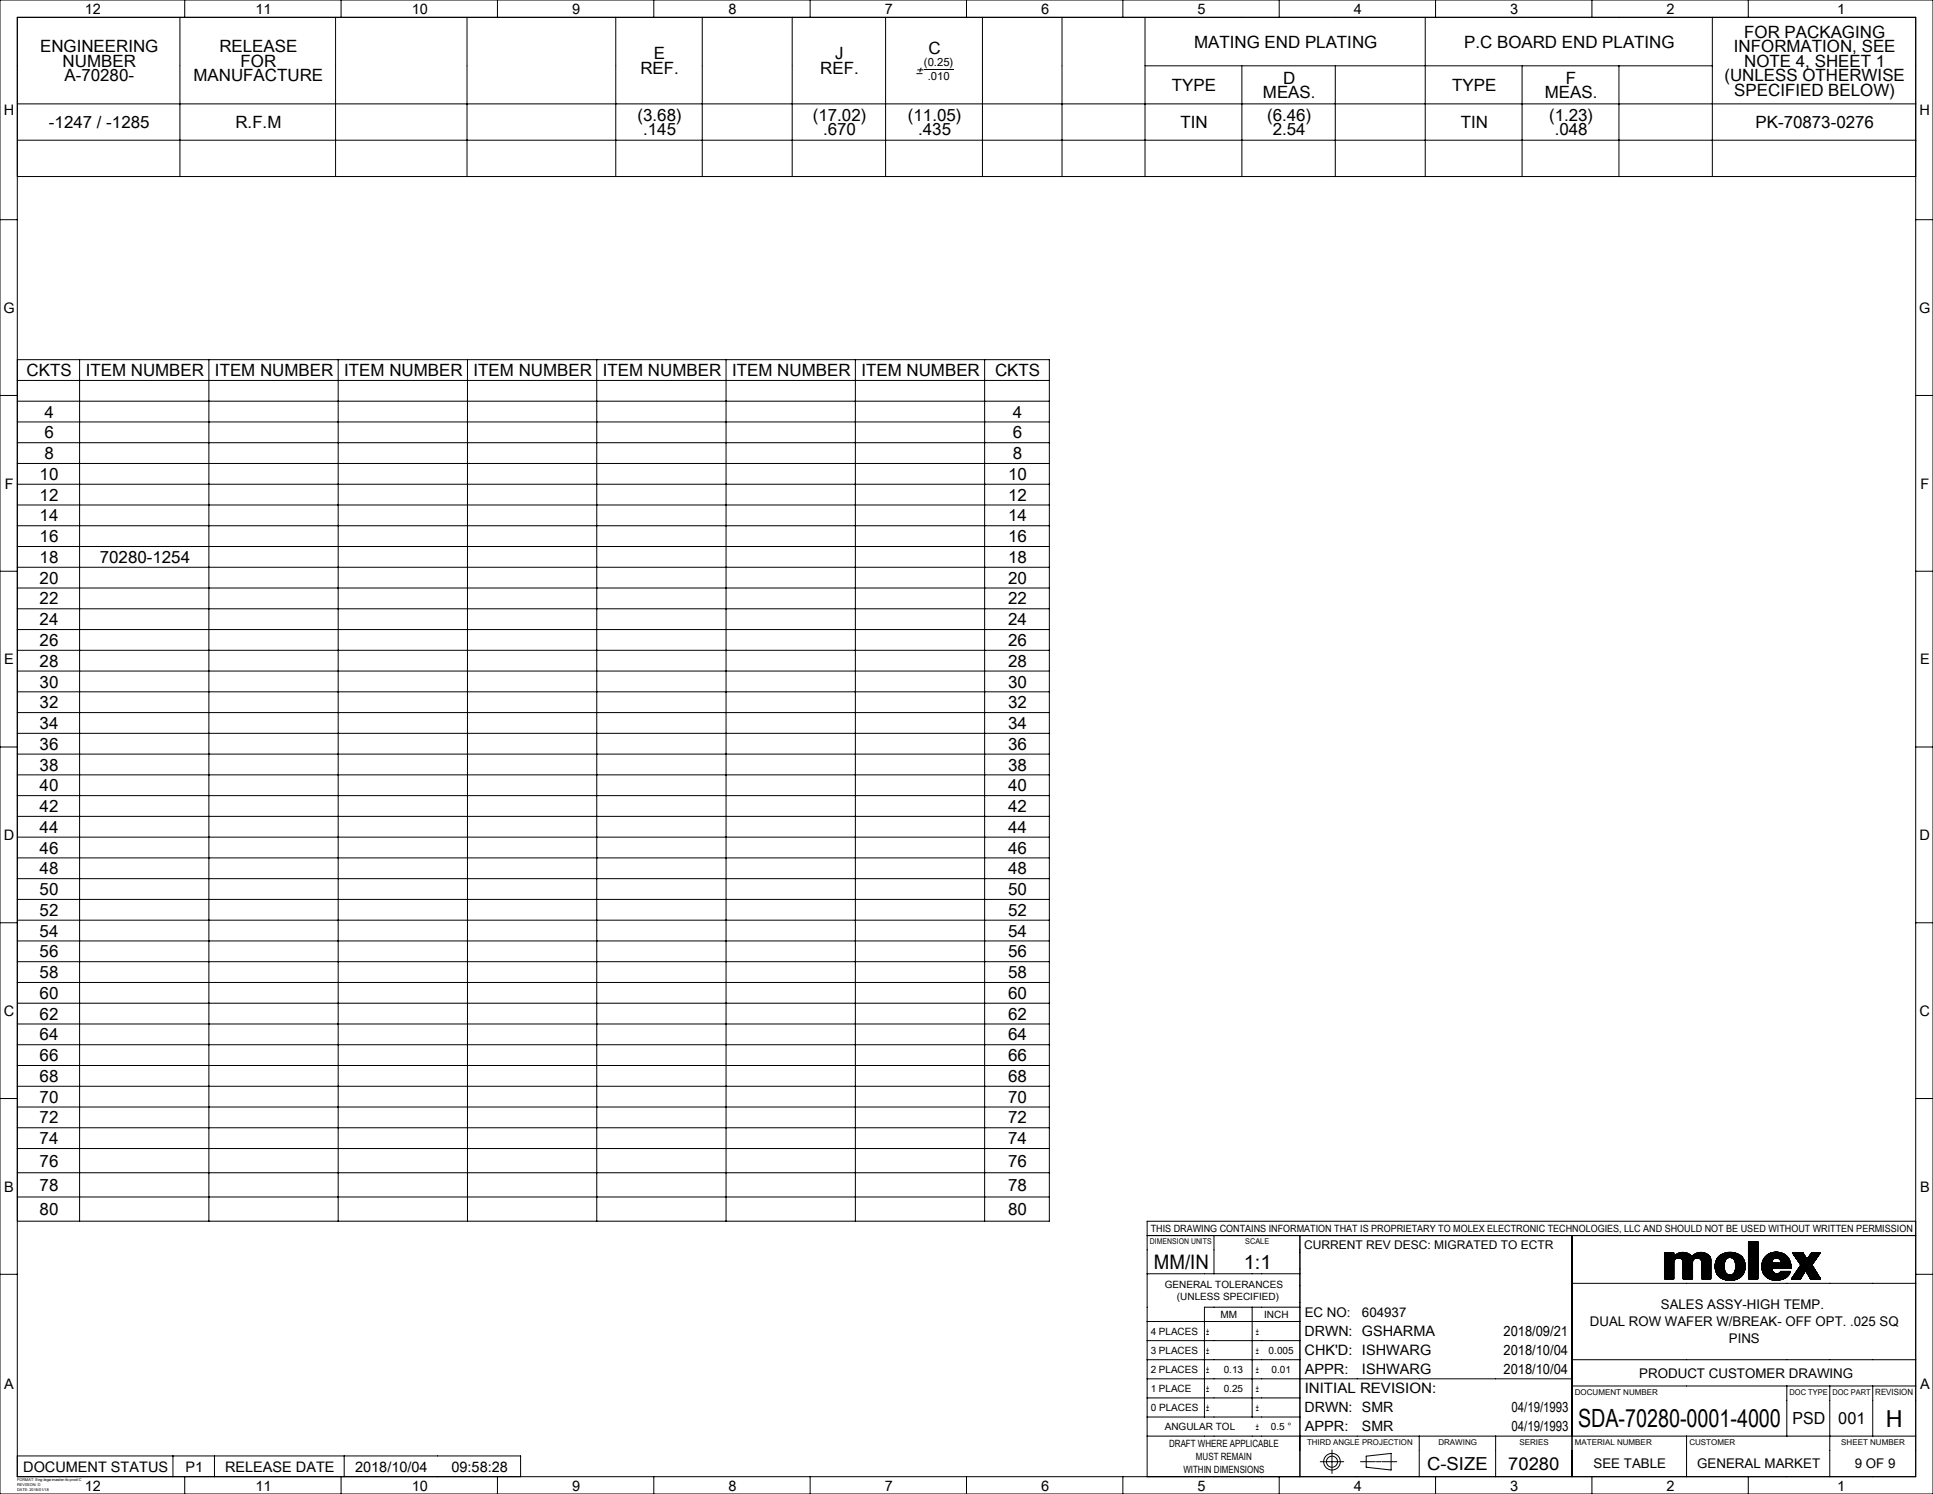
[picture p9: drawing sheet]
<svg xmlns="http://www.w3.org/2000/svg" width="559mm" height="432mm" viewBox="0 0 559 432" stroke-linecap="round" stroke-linejoin="round" font-family="sans-serif">
<g fill="none" stroke="#000" stroke-width=".29">
<path d="M0 0h558.8v431.8h-558.8zM5 5h548.8v421.8h-548.8zM5 5h548.8M52 5v46M53.4 0v5M97 5v46M98.6 0v5M135 5v46M143.8 0v5M178 5v46M189 0v5M203 5v46"/>
<path d="M229 5v46M234.2 0v5M256 5v46M279.4 0v5M284 5v46M307 5v46M324.6 0v5M331 19h164M331 5v46M359 19v32M369.8 0v5M386 19v32"/>
<path d="M412 5v46M415 0v5M440 19v32M460.2 0v5M468 19v32M495 5v46M505.4 0v5M5 30h548.8M267.1 20.1h8.5M5 40.5h548.8M5 51h548.8M0 63.5h5"/>
<path d="M553.8 63.5h5M0 114.3h5M5 104h298.3v249h-298.3M5 110h298.3M5 116h298.3M23 104v249M60.4 104v249M97.8 104v249M135.1 104v249M172.5 104v249M209.9 104v249M247.3 104v249"/>
<path d="M284.6 104v249M553.8 114.3h5M5 122h298.3M5 128h298.3M5 134h298.3M5 140h298.3M5 146h298.3M5 152h298.3M5 158h298.3M0 165.1h5M5 164h298.3M5 170h298.3"/>
<path d="M5 176h298.3M553.8 165.1h5M5 200h298.3M5 182h298.3M5 188h298.3M5 194h298.3M0 215.9h5M5 206h298.3M5 212h298.3M5 218h298.3M553.8 215.9h5M5 224h298.3"/>
<path d="M5 230h298.3M5 236h298.3M5 242h298.3M5 248h298.3M5 254h298.3M5 260h298.3M0 266.7h5M5 266h298.3M5 272h298.3M5 278h298.3M553.8 266.7h5M5 284h298.3"/>
<path d="M5 290h298.3M5 296h298.3M0 317.5h5M5 302h298.3M5 308h298.3M5 314h298.3M5 320h298.3M553.8 317.5h5M5 326h298.3M5 332h298.3M5 339h298.3M5 346h298.3"/>
<path d="M331.6 357.1h222.2M350.9 357.1v11.1M375.8 357.1v69.7M454.4 357.1v69.7M505.4 358.8h2.8M505.4 358.8v10.8M505.5 358.8l-.1 .1M505.6 358.8l-.2 .2M505.7 358.8l-.3 .3M505.8 358.8l-.4 .4M505.9 358.8l-.5 .5M506 358.8l-.6 .6"/>
<path d="M506.1 358.8l-.7 .7M506.2 358.8l-.8 .8M506.3 358.8l-.9 .9M506.5 358.8l-1.1 1.1M506.6 358.8l-1.2 1.2M506.8 358.8l-1.4 1.4M506.9 358.8l-1.5 1.5M507.1 358.8l-1.7 1.7M507.4 358.8l-2 2M507.5 358.8l-2.1 2.1M507.7 358.8l-2.3 2.3M507.8 358.8l-2.4 2.4"/>
<path d="M508 358.8l-2.6 2.6M508.1 358.8l-2.7 2.7M508.2 360l-2.8 2.8M508.2 359.9l-2.8 2.8M508.2 359.8l-2.8 2.8M508.2 359.7l-2.8 2.8M508.2 359.6l-2.8 2.8M508.2 359.5l-2.8 2.8M508.2 359.4l-2.8 2.8M508.2 359.3l-2.8 2.8M508.2 359.2l-2.8 2.8M508.2 359.1l-2.8 2.8"/>
<path d="M508.2 359l-2.8 2.8M508.2 358.9l-2.8 2.8M508.2 358.9l-2.8 2.7M508.2 358.8v10.8M553.8 353h-222.2v73.8M0 368.3h5M331.6 368.2h44.2M362 377.8v31.8M375.8 377.8h-27.6v31.8M454.4 370.9h99.4M481.2 369.2l2.7-2.7-2.7 2.8M481.2 368.1l2.7-2.6-2.7 2.8"/>
<path d="M481.2 365.7l2.7-2.7-2.7 2.8M481.2 365l2.7-2.7-2.7 2.8M481.2 364.2l2.1-2.1-2.1 2.1M481.2 363.5l1.4-1.4-1.4 1.4M481.2 363.2l1.1-1.1-1.1 1.1M481.2 362.5l.4-.4-.4 .4M481.2 362.1h2.7M481.2 362.1v7.5M481.2 362.1v.1M481.3 362.1l-.1 .1M481.4 362.1l-.2 .2M481.4 369.6l2.5-2.4-2.4 2.4"/>
<path d="M481.7 362.1l-.5 .5M481.8 362.1l-.6 .7M481.9 362.1l-.7 .8M482 362.1l-.8 .8M482.1 362.1l-.9 1M482.1 369.6l1.8-1.6-1.7 1.6M482.4 362.1l-1.2 1.3M482.4 369.6l1.5-1.3-1.4 1.3M482.7 362.1l-1.5 1.6M482.8 362.1l-1.6 1.7M482.9 362.1l-1.7 1.8M483 362.1l-1.8 1.9"/>
<path d="M483.1 362.1l-1.9 2M483.2 369.6l.7-.6-.7 .6M483.4 362.1l-2.2 2.3M483.5 362.1l-2.3 2.4M483.7 362.1l-2.5 2.5M483.7 362.1l-2.5 2.6M483.8 362.1l-2.6 2.7M483.9 364.9a1.34 1.34 0 0 1 1.3-1.3 1.34 1.34 0 0 1 1.4 1.3M483.9 368.6l-1 1M483.9 368.5l-1.2 1.1M483.9 368.4l-1.3 1.2M483.9 368.1l-1.6 1.5"/>
<path d="M483.9 367.8l-1.9 1.8M483.9 367.7l-2 1.9M483.9 367.5l-2.1 2.1 2.1-2.1M483.9 367.4l-2.3 2.2M483.9 367.1l-2.6 2.5M483.9 366.9l-2.7 2.7M483.9 366.8l-2.7 2.7M483.9 366.6l-2.7 2.8M483.9 366.3l-2.7 2.8M483.9 366.2l-2.7 2.8M483.9 366.2l-2.7 2.7M483.9 366l-2.7 2.8"/>
<path d="M483.9 365.9l-2.7 2.8M483.9 365.8l-2.7 2.8M483.9 365.7l-2.7 2.7M483.9 365.6l-2.7 2.8M483.9 365.3l-2.7 2.8M483.9 365.2l-2.7 2.8M483.9 365.1l-2.7 2.7M483.9 365l-2.7 2.7M483.9 364.9l-2.7 2.8M483.9 369.5l-.1 .1M483.9 369.4l-.3 .2M483.9 369.2l-.4 .4 .4-.3"/>
<path d="M483.9 369.1l-.6 .5M483.9 368.8l-.9 .8M483.9 368.7l-1 .9M483.9 364.9v4.7h-2.7M483.9 362.1v1.1a3.4 3.4 0 0 1 5.2 0 3.4 3.4 0 0 1 4.9-.3M483.9 364.8l-2.7 2.7M483.9 362.9l-2.7 2.7M483.9 362.7l-2.7 2.8M483.9 362.6l-2.7 2.8M483.9 362.6l-2.7 2.7M483.9 362.4l-2.7 2.8M483.9 362.1l-2.7 2.8"/>
<path d="M483.9 364.7l-2.7 2.7M483.9 364.6l-2.7 2.8M484 364.4l-2.8 2.8M484 364.3l-2.8 2.8M484.5 362.6l-3.3 3.3M484.7 362.5l-3.5 3.5M485 362.3l-3.8 3.8M485.2 362.2l-4 4M485.4 362.2l-4.2 4.1M485.5 362.1l-4.3 4.3M485.6 362.1l-4.4 4.4M485.8 362l-4.6 4.6"/>
<path d="M485.9 362l-4.7 4.7M486 362l-4.8 4.8M486.1 362l-4.9 4.9M486.3 362l-5.1 5.1M486.3 362l-1.7 1.7M486.4 364.2l1.8-1.8-1.8 1.8M486.5 362l-1.8 1.7M486.6 364.9v4.7h2.7M486.6 362l-1.7 1.6M486.6 362l-1.6 1.6M486.7 362l-1.6 1.6M486.9 362l-1.7 1.6"/>
<path d="M486.9 362l-1.6 1.6M487 362l-1.6 1.6M487.1 369.6l2.2-2.1-2.2 2.1M487.1 362l-1.6 1.6M487.2 362l-1.6 1.6M487.3 362.1l-1.6 1.5M487.4 369.6l1.9-1.8-1.9 1.8M487.4 362.1l-1.7 1.6M487.5 362.1l-1.7 1.6M487.5 362.1l-1.6 1.6M487.6 362.1l-1.7 1.7M487.7 362.2l-1.7 1.6"/>
<path d="M487.8 362.2l-1.7 1.7 1.7-1.7M487.9 362.3l-1.7 1.7M488 362.3l-1.8 1.7M488 362.3l-1.7 1.8M488.1 369.6l1.2-1.1-1.2 1.1M488.1 362.4l-1.8 1.7M488.3 362.5l-1.9 1.8M488.4 362.5l-1.9 1.9M488.4 362.6l-1.9 1.9M488.5 362.6l-2 1.9M488.5 362.6l-2 2M488.6 362.7l-2.1 2"/>
<path d="M488.6 362.7l-2 2.1M488.7 362.8l-2.1 2.1M488.8 362.8l-2.2 2.2M488.8 369.6l.5-.4-.4 .4M488.8 362.9l-2.2 2.3 2.3-2.3M488.9 363l-2.3 2.3M489 363l-2.4 2.5M489 363.1l-2.4 2.4M489 363.1l-2.4 2.5M489.1 369.6h.1M489.3 369.6v-4.7a1.34 1.34 0 0 1 1.3-1.3 1.34 1.34 0 0 1 1.4 1.3v4.7M489.3 369.6h.1"/>
<path d="M489.3 369.4l-.2 .2M489.3 369.3l-.3 .3M489.3 369l-.6 .6M489.3 368.9l-.7 .7M489.3 368.8l-.9 .8M489.3 368.7l-.9 .9M489.3 368.6l-1 1M489.3 368.3l-1.3 1.3M489.3 368.2l-1.5 1.4M489.3 368l-1.6 1.6 1.6-1.6M489.3 367.9l-1.8 1.7M489.3 367.6l-2.1 2"/>
<path d="M489.3 367.3l-2.4 2.3M489.3 367.2l-2.5 2.4M489.3 367l-2.6 2.6M489.3 366.9l-2.7 2.7 2.7-2.6M489.3 366.6l-2.7 2.9M489.3 366.4l-2.7 2.8M489.3 366.3l-2.7 2.8M489.3 366.3l-2.7 2.7M489.3 366.1l-2.7 2.8M489.3 365.8l-2.7 3M489.3 365.7l-2.7 2.8M489.3 365.6l-2.7 2.8"/>
<path d="M489.3 365.5l-2.7 2.8M489.3 365.4l-2.7 2.8M489.3 365.3l-2.7 2.8M489.3 365.2l-2.7 2.8M489.3 365.1l-2.7 2.8M489.3 364.8l-2.7 3M489.3 364.7l-2.7 2.8M489.3 364.5l-2.7 2.9M489.4 364.4l-2.8 2.9M489.5 364.2l-2.9 3M489.7 362.6l-3.1 3.2M489.9 362.5l-3.3 3.3"/>
<path d="M490.2 362.3l-3.6 3.6M490.4 362.2l-3.8 3.9M490.6 362.2l-4 4M490.7 362.1l-4.1 4.1M490.8 362.1l-4.2 4.3M490.8 363.6l1.7-1.5-1.6 1.5M491 362l-4.4 4.5M491.1 362l-4.5 4.5M491.2 362l-4.6 4.7M491.3 362l-4.7 4.8M491.5 362l-4.9 5 4.9-5M491.7 362l-5.1 5.1"/>
<path d="M491.7 364.2l1.8-1.7-1.7 1.7M491.8 362l-1.9 1.7M491.8 362l-1.6 1.6M491.9 364.6l1.9-1.9-1.9 1.9M491.9 362l-1.6 1.6M492 369.5l2.6-2.5-2.6 2.6M492 368.8l2.6-2.6-2.6 2.7M492 368.5l2.6-2.6-2.6 2.7M492 367.8l2.6-2.6-2.6 2.7M492 367l2.6-2.5-2.6 2.7M492 369.6h2.6M492.1 362l-1.7 1.6"/>
<path d="M492.2 362l-1.7 1.6M492.2 362l-1.5 1.6M492.3 362l-1.6 1.6M492.6 369.6l2-1.9-2 1.9M492.6 362.1l-1.6 1.5M492.7 362.1l-1.6 1.5M492.7 362.1l-1.5 1.6M492.8 362.2l-1.6 1.5M492.9 362.2l-1.6 1.5M493 362.2l-1.6 1.6M493 362.2l-1.5 1.6 1.6-1.5M493.2 362.3l-1.7 1.6"/>
<path d="M493.2 362.3l-1.6 1.7M493.3 362.4l-1.7 1.6M493.4 362.4l-1.7 1.7M493.6 362.5l-1.8 1.8M493.6 362.6l-1.7 1.7M493.7 362.6l-1.8 1.8M493.7 362.6l-1.8 1.9M493.9 362.8l-1.9 1.9M494 362.8l-2 2M494 362.9l.6 1.2M494 362.9l-2 2.1M494.1 362.9l-2.1 2.1"/>
<path d="M494.1 362.9l-2.1 2.2M494.2 363l-2.2 2.2M494.2 363.1l-2.2 2.2M494.2 363.1l-2.2 2.3M494.3 363.2l-2.3 2.3M494.3 369.6l.3-.2-.2 .2M494.3 363.2l-2.3 2.5M494.4 363.3l-2.4 2.4M494.4 363.4l-2.4 2.4M494.4 363.4l-2.4 2.6M494.5 363.5l-2.5 2.5M494.5 363.6l-2.5 2.5"/>
<path d="M494.5 363.7l-2.5 2.6M494.5 363.8l-2.5 2.8M494.6 364l-2.6 2.7M494.6 369.6h-.1M494.6 369.5l-.1 .1M494.6 369.2l-.4 .4M494.6 369.1l-.5 .5M494.6 369l-.6 .6M494.6 368.9l-.7 .7M494.6 368.8l-.8 .8M494.6 368.7l-1 .9M494.6 368.5l-1.1 1.1"/>
<path d="M494.6 368.4l-1.3 1.2M494.6 368.3l-1.3 1.3M494.6 368.2l-1.4 1.4M494.6 368.1l-1.6 1.5M494.6 368l-1.6 1.6M494.6 367.9l-1.7 1.7M494.6 367.8l-1.9 1.8M494.6 367.5l-2.2 2.1M494.6 367.4l-2.3 2.2M494.6 367.3l-2.3 2.3M494.6 367.2l-2.5 2.4M494.6 367.1l-2.6 2.5"/>
<path d="M494.6 366.8l-2.6 2.6M494.6 366.7l-2.6 2.6M494.6 366.6l-2.6 2.6M494.6 366.5l-2.6 2.6M494.6 366.4l-2.6 2.6M494.6 366.1l-2.6 2.6M494.6 365.8l-2.6 2.6M494.6 365.6l-2.6 2.7M494.6 365.5l-2.6 2.7 2.6-2.6M494.6 365.3l-2.6 2.7M494.6 365l-2.6 2.7M494.6 364.9l-2.6 2.7"/>
<path d="M494.6 364.9l-2.6 2.6M494.6 364.7l-2.6 2.7M494.6 364.6l-2.6 2.7M494.6 364.3l-2.6 2.7M494.6 364.2l-2.6 2.7M494.6 364.1l-2.6 2.6M494.6 364.1v5.5M496.3 363.8a4.3 4.3 0 0 0 1 5.4M497.3 362.8l-1 1M497.3 362.8l-.9 .9M497.5 362.7l-1.1 1.1M497.7 362.5l-1.5 1.5"/>
<path d="M498 362.4l-1.9 1.9M498.1 362.4l-2 2M498.3 362.3l-2.3 2.2M498.4 366l-2.1 2.1M498.4 365.9l-2.1 2.2M498.4 366.1l-2 2.1M498.4 365.8l-2.1 2.2M498.4 366.2l-2 2.1M498.4 366.3l-2 2M498.4 365.7l-2.2 2.2M498.4 366.4l-1.9 2 2-1.9M498.4 365.5l-2.2 2.4"/>
<path d="M498.5 365.5l-2.4 2.3M498.5 366.5l-2 2M498.5 365.3l-2.4 2.4M498.5 362.2l-2.5 2.5M498.5 366.6l-1.9 2M498.5 366.7l-1.8 2 1.8-1.9M498.5 365.2l-2.4 2.5M498.5 365.1l-2.4 2.5M498.5 366.9l-1.8 1.8M498.5 365l-2.5 2.5M498.5 367l-1.7 1.8M498.6 362.2l-2.7 2.6"/>
<path d="M498.6 367.1l-1.8 1.7M498.6 367.1l-1.8 1.8M498.6 364.8l-2.6 2.6M498.6 367.2l-1.7 1.7M498.6 364.6l-2.6 2.7M498.6 367.3l-1.5 1.8M498.7 364.5l-2.7 2.7M498.7 367.5l-1.6 1.6M498.7 364.4l-.3 1.6 .3 1.5M498.7 364.4a1.47 1.47 0 0 1 1.4-1 1.47 1.47 0 0 1 1.4 1M498.7 364.4l-2.8 2.8M498.7 362.1l-2.8 2.9"/>
<path d="M498.8 367.7l-1.6 1.5M498.8 367.8l-1.5 1.4M498.9 367.8l-1.5 1.5M498.9 364.1l-3 3M498.9 362.1l-3 3M498.9 367.9l-1.4 1.4M498.9 367.9l-1.4 1.5M499 368l-1.4 1.4M499 368.1l-1.3 1.4 1.4-1.4M499.1 362.1l-3.3 3.2M499.1 362l-3.3 3.3M499.2 368.2l-1.4 1.3"/>
<path d="M499.2 368.2l-1.3 1.3M499.3 368.3l-1.4 1.3M499.3 362l-3.5 3.5M499.3 368.3l-1.3 1.3M499.4 362l-3.6 3.6M499.4 368.3l-1.3 1.3M499.5 368.4l-1.3 1.3 1.3-1.3M499.5 362l-3.7 3.7M499.6 362l-3.8 3.8M499.6 368.4l-1.3 1.3M499.7 368.4l-1.3 1.4 1.4-1.3M499.8 362l-4 3.9"/>
<path d="M499.9 368.5l-1.4 1.3M499.9 362l-4.1 4M499.9 361.9l-4.1 4.2M500 368.5l-1.4 1.3M500 368.5l-1.3 1.4M500.1 361.9l-4.3 4.3M500.2 368.5l-1.5 1.4M500.2 361.9l-4.4 4.4M500.2 361.9l-4.4 4.5M500.3 368.5l-1.5 1.4M500.3 363.5l1.4-1.3-1.3 1.3M500.4 368.5l-1.5 1.4"/>
<path d="M500.4 361.9l-4.6 4.6M500.5 362l-4.7 4.7 4.7-4.7M500.5 368.4l-1.5 1.5M500.6 362l-4.8 4.8M500.7 368.4l-1.6 1.6M500.8 362l-4.9 4.9M500.9 362l-5 5M501 362l-1.7 1.7M501.1 362l-1.6 1.5M501.2 362l-1.5 1.5M501.3 362.1l-1.5 1.4M501.4 362.1l-1.5 1.3"/>
<path d="M501.5 362.1l-1.4 1.3M501.5 364.4a3.2 3.2 0 0 1-.9 4 1.48 1.48 0 0 1-1.9-.9M501.5 362.1l-1.3 1.3M501.5 364.5l1.7-1.6-1.7 1.7M501.6 362.1l-1.4 1.3M501.8 362.2l-1.3 1.3M501.9 362.2l-1.3 1.3M502 362.3l-1.3 1.3M502.1 362.3l-1.3 1.3 1.3-1.3M502.2 362.4l-1.3 1.3M502.3 362.4l-1.4 1.3M502.3 362.4l-1.3 1.3"/>
<path d="M502.4 362.5l-1.4 1.3M502.5 362.5l-1.4 1.3M502.5 362.5l-1.3 1.4M502.6 362.6l-1.4 1.4M502.7 362.6l-1.4 1.5M502.8 362.7l-1.5 1.4M502.9 362.7l-1.5 1.6 1.5-1.6M503 362.8l-1.6 1.5M503 362.8l1 1M503 362.8a5.3 5.3 0 0 0-5.7 0M503.1 362.8l-1.6 1.6M503.2 363l-1.6 1.6"/>
<path d="M503.3 363l-1.7 1.7M503.3 363l-1.7 1.8M503.4 363.1l-1.8 1.8M503.5 363.1l-1.9 1.9M503.5 363.2l-1.8 1.8M503.5 363.2l-1.8 1.9M503.6 363.3l-1.9 1.9M503.6 363.3l-1.9 2M503.7 363.4l-2 2M503.7 363.4l-2 2.1M503.7 368.6l-.5 .5M503.8 363.5l-2.1 2.1 2.1-2"/>
<path d="M503.8 363.6l-2 2.2M503.9 363.7l-2.1 2.2M503.9 363.8l-2.1 2.2M504 368.2l-1.1 1.1M504 363.8l-2.2 2.3M504 363.8a4.1 4.1 0 0 1-.2 4.7 4.1 4.1 0 0 1-4.4 1.5l-2.1-.8M504 363.9l-2.2 2.3M504 364l-2.3 2.4 2.4-2.4M504.1 368l-1.5 1.5M504.1 364.1l-2.4 2.4M504.1 367.9l-1.6 1.6M504.1 364.2l-2.4 2.4"/>
<path d="M504.2 364.2l-2.5 2.6M504.2 364.3l-2.5 2.6M504.2 367.7l-2 1.9M504.2 364.4l-2.6 2.6M504.3 364.5l-2.7 2.7M504.3 367.5l-2.3 2.2M504.3 364.5l-2.7 2.8M504.3 364.6l-2.8 2.8M504.3 364.7l-2.9 2.9M504.3 367.3l-2.4 2.5M504.4 364.8l-3 3M504.4 367.2l-2.6 2.6"/>
<path d="M504.4 364.8l-5.2 5.2 1.6-1.7M504.4 364.9l-5.1 5.1M504.4 367.1l-2.8 2.8M504.4 365l-5 5M504.4 365.1l-4.8 4.9 4.9-4.8M504.4 366.9l-3 3M504.5 366.8l-3.2 3.1M504.5 365.3l-4.8 4.8M504.5 366.7l-3.3 3.3M504.5 365.4l-4.7 4.7M504.5 366.5l-3.5 3.5M504.5 365.5l-4.5 4.6"/>
<path d="M504.5 366.4l-3.6 3.6M504.5 365.6l-4.4 4.5M504.5 366.4l-3.7 3.6M504.5 365.7l-4.3 4.4M504.5 366.2l-3.8 3.8M504.5 365.8l-4.2 4.3M504.5 366.1l-3.9 4M504.5 365.9l-4.1 4.2M504.5 366l-4 4.1M505.4 360.6l1.8-1.8-1.8 1.8M505.4 369.6h2.8M508.2 369.6h-.1"/>
<path d="M508.2 369.5l-.1 .1M508.2 369.3l-.3 .3 .3-.2M508.2 369.2l-.4 .4M508.2 369.1l-.6 .5M508.2 369l-.6 .6M508.2 368.9l-.7 .7M508.2 368.8l-.9 .8M508.2 368.7l-.9 .9M508.2 368.6l-1 1M508.2 368.5l-1.2 1.1M508.2 368.4l-1.3 1.2M508.2 368.3l-1.3 1.3"/>
<path d="M508.2 368.2l-1.5 1.4M508.2 368.1l-1.6 1.5M508.2 368l-1.6 1.6M508.2 367.9l-1.8 1.7M508.2 367.8l-1.9 1.8M508.2 367.7l-2 1.9M508.2 367.6l-2 2M508.2 367.5l-2.2 2.1M508.2 367.4l-2.3 2.2M508.2 367.3l-2.3 2.3M508.2 367.2l-2.5 2.4M508.2 367.1l-2.6 2.5"/>
<path d="M508.2 366.9l-2.7 2.7M508.2 366.9l-2.8 2.7M508.2 366.8l-2.8 2.8M508.2 366.6l-2.8 2.8M508.2 366.6l-2.8 2.7M508.2 366.5l-2.8 2.8M508.2 366.3l-2.8 2.8M508.2 366.3l-2.8 2.7M508.2 366.2l-2.8 2.8M508.2 366l-2.8 2.8M508.2 365.9l-2.8 2.8M508.2 365.9l-2.8 2.7"/>
<path d="M508.2 365.7l-2.8 2.8M508.2 365.6l-2.8 2.8M508.2 365.6l-2.8 2.7M508.2 365.4l-2.8 2.8M508.2 365.3l-2.8 2.8M508.2 365.2l-2.8 2.8M508.2 365.1l-2.8 2.8M508.2 365l-2.8 2.8M508.2 364.9l-2.8 2.8M508.2 364.8l-2.8 2.8M508.2 364.7l-2.8 2.8M508.2 364.6l-2.8 2.8"/>
<path d="M508.2 364.5l-2.8 2.8M508.2 364.4l-2.8 2.8M508.2 364.3l-2.8 2.8M508.2 364.2l-2.8 2.8M508.2 364.1l-2.8 2.8M508.2 364l-2.8 2.8M508.2 363.9l-2.8 2.8M508.2 363.8l-2.8 2.8M508.2 363.7l-2.8 2.8M508.2 363.6l-2.8 2.8M508.2 363.5l-2.8 2.8M508.2 363.4l-2.8 2.7"/>
<path d="M508.2 363.3l-2.8 2.8M508.2 363.2l-2.8 2.8M508.2 363.1l-2.8 2.7M508.2 363l-2.8 2.8M508.2 362.9l-2.8 2.8M508.2 362.7l-2.8 2.8M508.2 362.7l-2.8 2.7M508.2 362.6l-2.8 2.8M508.2 362.4l-2.8 2.8M508.2 362.4l-2.8 2.7M508.2 362.3l-2.8 2.8M508.2 362.1l-2.8 2.8"/>
<path d="M508.2 362.1l-2.8 2.7M508.2 362l-2.8 2.8M508.2 361.8l-2.8 2.8M508.2 361.7l-2.8 2.8M508.2 361.7l-2.8 2.7M508.2 361.6l-2.8 2.7M508.2 361.4l-2.8 2.8M508.2 361.4l-2.8 2.7M508.2 361.3l-2.8 2.7M508.2 361.1l-2.8 2.8M508.2 361l-2.8 2.8M508.2 361l-2.8 2.7"/>
<path d="M508.2 360.8l-2.8 2.8M508.2 360.7l-2.8 2.8M508.2 360.7l-2.8 2.7M508.2 360.5l-2.8 2.8M508.2 360.4l-2.8 2.8M508.2 360.3l-2.8 2.8M508.2 360.1l-2.8 2.9 2.8-2.8M509.3 366.1l4.3-4.2-4.3 4.3M509.3 365.7l3.9-3.8-3.9 3.9M509.3 366.4l4.6-4.5-4.6 4.6M509.3 366.5l.5 1.6M509.3 366.8l4.9-4.8-4.8 4.8"/>
<path d="M509.6 367.8l2.8-2.7-2.7 2.7M509.8 368.1l1.1 1.2 1 .5 1.1 .2M510 368.5l3.4-3.4-3.4 3.4M510.2 368.7l2-1.9-1.9 2M510.9 362.7l-.8 .8M511.2 362.5l-1.3 1.3M511.4 362.4l-1.6 1.6M511.6 362.3l-1.9 1.9M511.8 362.2a4.1 4.1 0 0 0-2.5 4.3M511.8 362.2l-2.2 2.2M511.9 362.2l-2.3 2.3M512.1 362.1l-2.6 2.6"/>
<path d="M512.2 364.9l-2.6 2.7M512.2 365l-2.6 2.6M512.2 364.8l-2.7 2.7M512.2 366.9l-1.8 2 1.8-1.9M512.2 364.6l-2.7 2.8M512.2 362.1l-2.7 2.7M512.3 365.1l-2.7 2.6M512.3 364.5l-2.8 2.8M512.3 367.1l-1.9 1.8M512.3 367.1l-1.8 1.9M512.3 362l-2.9 2.9M512.3 367.2l-1.8 1.8"/>
<path d="M512.3 364.3l-2.8 3M512.4 367.3l-1.8 1.8M512.4 367.4l-1.8 1.7M512.4 369.9l2.6-2.4-2.5 2.4M512.4 367.4l-1.7 1.7M512.5 362l-3.1 3.1M512.5 367.5l-1.7 1.7M512.5 366.6l1.7-1.5-1.6 1.5M512.5 367.6l-1.6 1.7M512.5 365.1l-2.8 2.8M512.6 364a1.34 1.34 0 0 1 1.5-.3 1.34 1.34 0 0 1 .8 1.4h-2.7zM512.6 367.7l-1.7 1.6"/>
<path d="M512.6 362l-3.2 3.2M512.7 367.7l-1.6 1.7 1.6-1.6M512.7 365.1l-3 2.9M512.8 361.9l-3.5 3.5M512.8 367.8l-1.7 1.6M512.8 365.1l-3 3M512.8 367.9l-1.6 1.6M512.8 361.9l-3.5 3.6M512.9 367.9l-1.7 1.6M513 361.9l-3.7 3.7M513 368l-1.7 1.5M513 365.1l-3.2 3.1"/>
<path d="M513 368l-1.6 1.6M513 370l2.7-2.5-2.6 2.5M513.1 368l-1.7 1.6M513.1 365.1l-3.2 3.2M513.2 363.6l1.5-1.5-1.7 1.6M513.2 368.1l-1.7 1.5M513.3 368.1l-1.7 1.6M513.3 365.1l-3.3 3.3M513.3 361.9l-4 4M513.3 370l2.7-2.5-2.6 2.5M513.3 368.1l-1.6 1.6M513.4 361.9l-4.1 4.1"/>
<path d="M513.4 368.1l-1.7 1.6M513.5 368.1l-1.7 1.7M513.6 368.1l-1.7 1.7M513.6 365.1l-3.5 3.5M513.7 368.1l-1.7 1.7M513.7 365.1l-3.5 3.5M513.7 361.9l-4.4 4.4M513.8 368.1l-1.8 1.7M513.8 365.1l-3.6 3.6M513.9 365.1l-1.6 1.5M513.9 368.1l-1.8 1.8M514 361.9l-4.7 4.7"/>
<path d="M514 365.1l-1.6 1.5M514.1 366.6l3-2.9-3 2.9M514.1 361.9l-4.8 4.8M514.2 368l-1.9 1.9 1.7-1.8M514.3 365.1l-1.6 1.5M514.3 362l-4.9 4.9M514.4 365.1l-1.6 1.5M514.4 362l-5 5M514.5 364l1.5-1.4-1.5 1.4M514.5 362l-5.1 5.1M514.5 365.1l-1.6 1.5M514.6 365.1l-1.6 1.5"/>
<path d="M514.6 362l-5.2 5.2M514.7 364.2l1.5-1.4-1.5 1.5M514.7 365.1l-1.6 1.5M514.8 367.5h2.8l-.8 1.3-.8 .7M514.8 367.5h-.1M514.8 365.1l-1.6 1.5M514.8 362.1l-1.6 1.5M514.9 362.1l1.3 .7 1 1.1M514.9 362.1l-1.6-.2-1.5 .3M514.9 364.8l1.7-1.7-1.7 1.8M514.9 362.1l-1.5 1.5M515 362.1l-1.5 1.5"/>
<path d="M515.1 362.2l-1.5 1.4M515.1 369.8l2.3-2.3-2.5 2.4M515.1 367.5l-2.6 2.5M515.1 362.2l-1.4 1.4M515.2 367.5l-2.6 2.5M515.2 362.2l-1.4 1.4M515.3 362.2l-1.4 1.4M515.3 367.5l-2.6 2.5M515.4 362.3l-1.5 1.3M515.4 367.5l-2.6 2.5M515.4 362.3l-1.4 1.4M515.5 367.5l-2.6 2.5"/>
<path d="M515.5 362.3l-1.4 1.4M515.6 362.4l-1.4 1.4 1.4-1.4M515.7 362.4l-1.4 1.4M515.8 362.5l-1.4 1.4M515.8 367.5l-2.6 2.5M516 369.5l-1.4 .4-1.6 .1M516 362.6l-1.4 1.5M516.1 362.7l-1.5 1.4M516.1 367.5l-2.6 2.5M516.2 367.5l-2.6 2.5M516.3 362.8l-1.6 1.5M516.3 362.9l-1.5 1.5"/>
<path d="M516.3 367.5l-2.6 2.5M516.4 362.9l-1.6 1.6M516.4 367.5l-2.6 2.5M516.5 363l-1.6 1.6M516.5 367.5l-2.6 2.5M516.5 363.1l-1.6 1.6M516.7 363.2l-1.8 1.8M516.7 363.3l-3.4 3.3M516.7 363.3l-3.3 3.3M516.8 363.3l-3.3 3.3M516.8 367.5l-2.8 2.5M516.9 363.4l-3.3 3.2"/>
<path d="M516.9 363.5l-3.1 3.1M516.9 367.5l-2.5 2.5M517 363.6l-3.1 3M517 368.6l-.5 .5M517.1 367.5l-2.6 2.4M517.1 363.8l-2.9 2.8M517.1 367.5l-2.4 2.4M517.1 363.8l-2.7 2.8M517.2 363.9l-2.8 2.7M517.2 368.4l-.9 .9M517.2 363.9l.5 1.3 .1 1.4h-5.6a1.38 1.38 0 0 0 1 1.5 1.38 1.38 0 0 0 1.6-.6M517.2 364l-2.7 2.6"/>
<path d="M517.2 367.5l-2.5 2.4M517.2 364l-2.5 2.6M517.3 364.1l-2.5 2.5M517.3 364.2l-2.5 2.4M517.3 368.1l-1.3 1.4M517.3 364.2l-2.3 2.4M517.4 364.3l-2.3 2.3M517.4 364.4l-2.3 2.2M517.4 364.5l-2.1 2.1M517.4 367.9l-1.6 1.7M517.5 364.5l-2.1 2.1M517.5 364.6l-2 2"/>
<path d="M517.5 367.7l-1.9 1.9M517.5 364.7l-1.9 1.9M517.5 367.6l-2 2.1M517.5 367.5l-2.4 2.3M517.5 364.8l-1.8 1.8M517.6 364.9l-1.8 1.7M517.6 367.5l-2.3 2.2M517.6 364.9l-1.7 1.7M517.6 365l-1.6 1.6M517.6 365.1l-1.5 1.5M517.6 365.1l-1.4 1.5M517.7 365.2l-1.4 1.4"/>
<path d="M517.7 365.3l-1.3 1.3M517.7 365.4l-1.2 1.2M517.7 365.5l-1.1 1.1M517.7 365.6l-1 1M517.8 365.7l-1 .9M517.8 365.7l-.9 .9M517.8 365.8l-.8 .8M517.8 365.9l-.7 .7M517.8 366.1l-.6 .5M517.8 366.1l-.5 .5M517.8 366.2l-.4 .4M517.8 366.3l-.3 .3"/>
<path d="M517.8 366.4l-.2 .2M517.8 366.5l-.1 .1M517.9 369.6h2.6l1.5-2.4 1.4 2.4M518.3 362.1l-.1 .1M518.4 362.1l-.1 .1M518.5 362.1l-.2 .2M518.6 362.1l-.3 .2M518.7 362.1l-.3 .3M518.9 362.1l-.4 .4M519 362.1l-.5 .5M519.1 362.1l-.5 .6M519.1 363.5l1.5-1.4-1.4 1.5"/>
<path d="M519.2 367.7l5.6-5.6-5.7 5.7M519.2 362.1l-.6 .6M519.3 362.1l-.7 .7M519.4 362.1l-.7 .7M519.6 362.1l-.8 .8M519.7 362.1l-.9 .9M519.8 362.1l-.9 1M519.9 362.1l-1 1.1 1.1-1.1M520 364.8l1.8-1.7-1.7 1.8M520.1 362.1l-1.1 1.2M520.2 362.1l-1.2 1.2M520.3 362.1l-1.2 1.3"/>
<path d="M520.3 365.3l1.8-1.7-1.7 1.7M520.4 362.1l-1.3 1.3M520.6 369.5l-.1 .1M520.7 362.1l-1.5 1.5M520.8 369.2l-.5 .4M520.8 362.1l-1.5 1.6M521 362.1l-1.7 1.7M521 368.9l-.8 .7M521.1 368.7l-.9 .9M521.1 362.1l-1.7 1.8M521.2 362.1h-3l2.4 3.5-2.7 4M521.2 362.1l1.2 1.9 1.3-1.9h2.5"/>
<path d="M521.2 362.1l-1.8 1.8M521.3 362.2l-1.8 1.8M521.3 368.4l-1.3 1.2M521.3 362.3l-1.7 1.8M521.4 362.4l-1.8 1.8M521.4 362.5l-1.7 1.8M521.5 368.1l-1.6 1.5M521.5 362.6l-1.8 1.8M521.5 362.6l-1.7 1.8M521.6 362.7l-1.8 1.8M521.6 362.7l-1.7 1.8M521.6 362.8l-1.7 1.8"/>
<path d="M521.7 362.8l-1.8 1.9M521.7 362.9l-1.7 1.8M521.8 367.6l-2 2 1.9-1.8M521.8 363l-1.8 1.8M521.9 363.2l-1.8 1.8M521.9 363.3l-1.7 1.7M521.9 363.3l-1.7 1.8M522 363.4l-1.7 1.8M522.1 363.6l-1.6 1.8 1.7-1.7M522.2 367.6l1.8-1.7-1.8 1.8M522.2 363.7l-1.7 1.8M522.3 363.8l-1.7 1.8"/>
<path d="M522.3 363.9l-1.9 1.9M523.1 369.1l1.8-1.7-1.8 1.8M523.4 369.6h2.9M523.5 362.3l.3-.2-.4 .4M523.8 365.6l2.5 4M523.8 365.6l-1.7 1.8M523.9 365.7l-1.8 1.8M523.9 362.1l-.8 .8M523.9 365.5l-1.9 1.8M523.9 365.8l-1.7 1.8M524 362.1l-1.2 1.2M524 365.9l-1.7 1.8"/>
<path d="M524.1 366l-1.8 1.8M524.1 366l-1.7 1.9M524.1 362.1l-1.6 1.6M524.1 366.1l-1.7 1.8M524.2 365.1l-4.6 4.5M524.2 366.2l-1.8 1.8M524.2 362.1l-3.9 3.9M524.2 366.3l-1.7 1.7M524.3 366.3l-1.8 1.8M524.3 366.4l-1.7 1.8M524.3 362.1l-4.2 4.3M524.3 366.5l-1.7 1.7"/>
<path d="M524.3 369.6l1.3-1.1-1.2 1.1M524.4 366.5l-1.8 1.8M524.4 366.6l-1.7 1.8M524.4 362.1l-4.6 4.6M524.5 364.7l-5 4.9M524.5 366.6l-1.8 1.8M524.5 366.7l-1.8 1.8M524.5 362.1l-4.8 4.8M524.5 366.8l-1.7 1.8M524.6 366.8l-1.7 2M524.6 364.5l-5.2 5.1M524.6 362.1l-5.2 5.2"/>
<path d="M524.7 367l-1.8 1.9 1.8-1.8M524.8 367.1l-1.8 1.8M524.8 367.2l-1.8 1.8M524.8 367.3l-1.7 1.8M524.9 364.1l-5.6 5.5M524.9 362.1l-6.1 6.1M525 367.5l-1.8 1.8M525 367.6l-1.7 1.8M525 362.1l-6.4 6.5M525.1 369.6l.7-.7-.7 .7M525.1 367.6l-1.8 1.9M525.1 367.7l-1.8 1.9"/>
<path d="M525.2 362.1l-6.9 6.8M525.2 363.7l-6 5.9M525.2 367.8l-1.8 1.8M525.2 362.1l-7 7M525.2 367.9l-1.7 1.7M525.3 368l-1.7 1.6M525.3 368l-1.6 1.6M525.3 362.1l-7.3 7.4M525.3 368.1l-1.5 1.5M525.4 368.2l-1.4 1.4 1.4-1.4M525.5 368.3l-1.4 1.3M525.5 368.4l-1.3 1.2"/>
<path d="M525.6 363.1l-6.5 6.5 6.3-6.3M525.6 368.5l-1.1 1.1M525.6 362.1l-7.7 7.5M525.7 368.6l-1.1 1M525.7 368.6l-1 1M525.7 368.7l-.9 .9M525.7 362.1l-7.5 7.5M525.8 368.8l-.9 .8M525.9 362.7l-7 6.9M525.9 362.1l-7.6 7.5M525.9 369l-.7 .6M525.9 362.1l-7.5 7.5"/>
<path d="M525.9 369.1l-.5 .5M526 369.1l-.6 .5M526 369.2l-.5 .4M526 362.1l-7.5 7.5M526.1 369.2l-.4 .4 .4-.3M526.1 369.6h.1M526.1 369.4l-.3 .2M526.1 362.3l-7.3 7.3M526.2 369.4l-.2 .2M526.2 362.1l-7.6 7.5M526.2 362.1l-7.5 7.5M526.2 362.1l-2.4 3.5"/>
<path d="M526.3 369.6h-.1M553.8 368.3h5M331.6 382h44.2M331.6 387.5h44.2M331.6 393h44.2M331.6 398.5h122.8M454.4 393h99.4M331.6 415.1h222.2M331.6 404h44.2M331.6 409.6h44.2M385.1 419.1v2.8M410.3 415.1v11.7"/>
<path d="M432.4 415.1v11.7M454.4 400.6h99.4M487.6 415.1v11.7M516.5 400.6v14.5M529 400.6v26.2M541.4 400.6v14.5M5 420.8h145.5v6M50 420.8v6M53.4 426.8v5M62 420.8v6M98.6 426.8v5M99.5 420.8v6"/>
<path d="M143.8 426.8v5M189 426.8v5M234.2 426.8v5M279.4 426.8v5M324.6 426.8v5M369.8 426.8v5M381.7 422.5h2.8M384.7 422.5h.7M385.1 422.1v.7M385.1 423v2.9M385.6 422.5h2.9M393.3 422.5h4.3"/>
<path d="M394.9 420.9l7.2-.8v4.8l-7.2-.8zM397.9 422.5h1.3M399.5 422.5h4.3M415 426.8v5M460.2 426.8v5M505.4 426.8v5"/>
<circle cx="385.1" cy="422.5" r="1.6"/>
<circle cx="385.1" cy="422.5" r="2.4"/>
</g>
<text font-size="7.3" x="456.2" y="412.4">SDA-70280-0001-4000</text>
<text font-size="6.7" x="545.2" y="412.3">H</text>
<g font-size="5.8">
<text x="333.6" y="366.8">MM/IN</text>
<text x="359.6" y="366.8">1:1</text>
</g>
<text font-size="5.2" x="412.6" y="424.8">C-SIZE</text>
<text font-size="5.1" x="436" y="424.7">70280</text>
<g font-size="4.9">
<text x="504.2" y="10.9">FOR PACKAGING</text>
<text x="11.6" y="15.1">ENGINEERING</text>
<text x="63.4" y="15.1">RELEASE</text>
<text x="189.1" y="17.2">E</text>
<text x="241.5" y="17.2">J</text>
<text x="268.4" y="15.6">C</text>
<text x="345.2" y="13.8">MATING END PLATING</text>
<text x="423.3" y="13.8">P.C BOARD END PLATING</text>
<text x="501.3" y="15.1">INFORMATION, SEE</text>
<text x="18.1" y="19.3">NUMBER</text>
<text x="18.6" y="23.5">A-70280-</text>
<text x="55.9" y="23.5">MANUFACTURE</text>
<text x="69.5" y="19.3">FOR</text>
<text x="185.1" y="21.4">REF.</text>
<text x="237.1" y="21.4">REF.</text>
<text x="498.5" y="23.5">(UNLESS OTHERWISE</text>
<text x="504.2" y="19.3">NOTE 4, SHEET 1</text>
<text x="338.8" y="26.3">TYPE</text>
<text x="365.1" y="28.4">MEAS.</text>
<text x="370.9" y="24.2">D</text>
<text x="419.8" y="26.3">TYPE</text>
<text x="446.6" y="28.4">MEAS.</text>
<text x="452.7" y="24.2">F</text>
<text x="501.4" y="27.7">SPECIFIED BELOW)</text>
<text x="184.3" y="35">(3.68)</text>
<text x="235" y="35">(17.02)</text>
<text x="262.5" y="35">(11.05)</text>
<text x="366.3" y="35">(6.46)</text>
<text x="447.8" y="35">(1.23)</text>
<text x="14.2" y="37">-1247 / -1285</text>
<text x="68.1" y="37">R.F.M</text>
<text x="185.9" y="39.1">.145</text>
<text x="237.9" y="39.1">.670</text>
<text x="265.4" y="39.1">.435</text>
<text x="341.3" y="37">TIN</text>
<text x="367.9" y="39.1">2.54</text>
<text x="422.3" y="37">TIN</text>
<text x="449.4" y="39.1">.048</text>
<text x="507.5" y="37">PK-70873-0276</text>
<text x="7.7" y="108.7">CKTS</text>
<text x="24.8" y="108.7">ITEM NUMBER</text>
<text x="62.1" y="108.7">ITEM NUMBER</text>
<text x="99.5" y="108.7">ITEM NUMBER</text>
<text x="136.9" y="108.7">ITEM NUMBER</text>
<text x="174.3" y="108.7">ITEM NUMBER</text>
<text x="211.7" y="108.7">ITEM NUMBER</text>
<text x="249" y="108.7">ITEM NUMBER</text>
<text x="287.7" y="108.7">CKTS</text>
<text x="12.8" y="120.7">4</text>
<text x="292.8" y="120.7">4</text>
<text x="12.8" y="126.7">6</text>
<text x="292.8" y="126.7">6</text>
<text x="12.8" y="132.7">8</text>
<text x="292.8" y="132.7">8</text>
<text x="11.5" y="138.7">10</text>
<text x="291.5" y="138.7">10</text>
<text x="11.5" y="144.7">12</text>
<text x="291.5" y="144.7">12</text>
<text x="11.5" y="150.7">14</text>
<text x="291.5" y="150.7">14</text>
<text x="11.5" y="156.7">16</text>
<text x="291.5" y="156.7">16</text>
<text x="11.5" y="162.7">18</text>
<text x="28.8" y="162.7">70280-1254</text>
<text x="291.5" y="162.7">18</text>
<text x="11.5" y="168.7">20</text>
<text x="291.5" y="168.7">20</text>
<text x="11.5" y="174.7">22</text>
<text x="291.5" y="174.7">22</text>
<text x="11.5" y="180.7">24</text>
<text x="291.5" y="180.7">24</text>
<text x="11.5" y="186.7">26</text>
<text x="291.5" y="186.7">26</text>
<text x="11.5" y="192.7">28</text>
<text x="291.5" y="192.7">28</text>
<text x="11.5" y="198.7">30</text>
<text x="291.5" y="198.7">30</text>
<text x="11.5" y="204.7">32</text>
<text x="291.5" y="204.7">32</text>
<text x="11.5" y="210.7">34</text>
<text x="291.5" y="210.7">34</text>
<text x="11.5" y="216.7">36</text>
<text x="291.5" y="216.7">36</text>
<text x="11.5" y="222.7">38</text>
<text x="291.5" y="222.7">38</text>
<text x="11.5" y="228.7">40</text>
<text x="291.5" y="228.7">40</text>
<text x="11.5" y="234.7">42</text>
<text x="291.5" y="234.7">42</text>
<text x="11.5" y="240.7">44</text>
<text x="291.5" y="240.7">44</text>
<text x="11.5" y="246.7">46</text>
<text x="291.5" y="246.7">46</text>
<text x="11.5" y="252.7">48</text>
<text x="291.5" y="252.7">48</text>
<text x="11.5" y="258.7">50</text>
<text x="291.5" y="258.7">50</text>
<text x="11.5" y="264.7">52</text>
<text x="291.5" y="264.7">52</text>
<text x="11.5" y="270.7">54</text>
<text x="291.5" y="270.7">54</text>
<text x="11.5" y="276.7">56</text>
<text x="291.5" y="276.7">56</text>
<text x="11.5" y="282.7">58</text>
<text x="291.5" y="282.7">58</text>
<text x="11.5" y="288.7">60</text>
<text x="291.5" y="288.7">60</text>
<text x="11.5" y="294.7">62</text>
<text x="291.5" y="294.7">62</text>
<text x="11.5" y="300.7">64</text>
<text x="291.5" y="300.7">64</text>
<text x="11.5" y="306.7">66</text>
<text x="291.5" y="306.7">66</text>
<text x="11.5" y="312.7">68</text>
<text x="291.5" y="312.7">68</text>
<text x="11.5" y="318.7">70</text>
<text x="291.5" y="318.7">70</text>
<text x="11.5" y="324.7">72</text>
<text x="291.5" y="324.7">72</text>
<text x="11.5" y="330.7">74</text>
<text x="291.5" y="330.7">74</text>
<text x="11.5" y="337.2">76</text>
<text x="291.5" y="337.2">76</text>
<text x="11.5" y="344.2">78</text>
<text x="291.5" y="344.2">78</text>
<text x="11.5" y="351.2">80</text>
<text x="291.5" y="351.2">80</text>
</g>
<g font-size="4.8">
<text x="518.2" y="411.6">PSD</text>
<text x="531.4" y="411.6">001</text>
</g>
<text font-size="4.4" x="264.8" y="21.8">±</text>
<g font-size="4.2">
<text x="24.5" y="4">12</text>
<text x="73.8" y="4">11</text>
<text x="119" y="4">10</text>
<text x="165.4" y="4">9</text>
<text x="210.6" y="4">8</text>
<text x="255.8" y="4">7</text>
<text x="301" y="4">6</text>
<text x="346.2" y="4">5</text>
<text x="391.4" y="4">4</text>
<text x="436.6" y="4">3</text>
<text x="481.8" y="4">2</text>
<text x="531.1" y="4">1</text>
<text x="1.1" y="33.2">H</text>
<text x="554.9" y="33.2">H</text>
<text x="1" y="90.4">G</text>
<text x="554.8" y="90.4">G</text>
<text x="1.4" y="141.2">F</text>
<text x="555.2" y="141.2">F</text>
<text x="1.3" y="192">E</text>
<text x="555.1" y="192">E</text>
<text x="1.1" y="242.8">D</text>
<text x="554.9" y="242.8">D</text>
<text x="1.1" y="293.6">C</text>
<text x="554.9" y="293.6">C</text>
<text x="1.3" y="344.4">B</text>
<text x="555.1" y="344.4">B</text>
<text x="1.3" y="401.5">A</text>
<text x="555.1" y="401.5">A</text>
<text x="6.7" y="425.3">DOCUMENT STATUS</text>
<text x="53.6" y="425.3">P1</text>
<text x="65.1" y="425.3">RELEASE DATE</text>
<text x="102.7" y="425.3">2018/10/04</text>
<text x="130.5" y="425.3">09:58:28</text>
<text x="24.5" y="430.8">12</text>
<text x="73.8" y="430.8">11</text>
<text x="119" y="430.8">10</text>
<text x="165.4" y="430.8">9</text>
<text x="210.6" y="430.8">8</text>
<text x="255.8" y="430.8">7</text>
<text x="301" y="430.8">6</text>
<text x="346.2" y="430.8">5</text>
<text x="391.4" y="430.8">4</text>
<text x="436.6" y="430.8">3</text>
<text x="481.8" y="430.8">2</text>
<text x="531.1" y="430.8">1</text>
</g>
<g font-size="4.1">
<text x="377.1" y="386.1">DRWN: GSHARMA</text>
<text x="434.7" y="386.1">2018/09/21</text>
<text x="377.1" y="391.6">CHK'D: ISHWARG</text>
<text x="434.7" y="391.6">2018/10/04</text>
<text x="377.2" y="397.1">APPR:</text>
<text x="393.7" y="397.2">ISHWARG</text>
<text x="434.7" y="397.1">2018/10/04</text>
<text x="377.2" y="402.7">INITIAL REVISION:</text>
<text x="377.1" y="408.2">DRWN: SMR</text>
<text x="377.2" y="413.7">APPR:</text>
<text x="393.7" y="413.7">SMR</text>
<text x="437" y="408.2">04/19/1993</text>
<text x="437" y="413.7">04/19/1993</text>
</g>
<g font-size="3.9">
<text x="377.2" y="380.6">EC NO:</text>
<text x="393.7" y="380.6">604937</text>
<text x="459.6" y="383.4">DUAL ROW WAFER W/BREAK- OFF OPT. .025 SQ</text>
<text x="480.1" y="378.5">SALES ASSY-HIGH TEMP.</text>
<text x="499.8" y="388.3">PINS</text>
<text x="473.9" y="398.2">PRODUCT CUSTOMER DRAWING</text>
<text x="460.7" y="424.4">SEE TABLE</text>
<text x="490.6" y="424.4">GENERAL MARKET</text>
<text x="536.2" y="424.4">9 OF 9</text>
</g>
<text font-size="3.5" x="377" y="360.9">CURRENT REV DESC: MIGRATED TO ECTR</text>
<g font-size="3.3">
<text x="267.1" y="19.1">(0.25)</text>
<text x="268.2" y="23">.010</text>
</g>
<g font-size="2.9">
<text x="332.7" y="356.1">THIS DRAWING CONTAINS INFORMATION THAT IS PROPRIETARY TO MOLEX ELECTRONIC TECHNOLOGIES, LLC AND SHOULD NOT BE USED WITHOUT WRITTEN PERMISSION</text>
<text x="336.7" y="372.2">GENERAL TOLERANCES</text>
<text x="340.2" y="375.9">(UNLESS SPECIFIED)</text>
<text x="352.8" y="380.9">MM</text>
<text x="365.5" y="380.9">INCH</text>
<text x="332.6" y="385.8">4 PLACES</text>
<text x="348.7" y="385.7">±</text>
<text x="363" y="385.7">±</text>
<text x="332.6" y="391.3">3 PLACES</text>
<text x="348.7" y="391.3">±</text>
<text x="363" y="391.3">±</text>
<text x="366.8" y="391.3">0.005</text>
<text x="332.6" y="396.8">2 PLACES</text>
<text x="348.7" y="396.8">±</text>
<text x="353.8" y="396.8">0.13</text>
<text x="363" y="396.8">±</text>
<text x="367.6" y="396.8">0.01</text>
<text x="332.6" y="402.3">1 PLACE</text>
<text x="332.7" y="407.8">0 PLACES</text>
<text x="348.7" y="402.3">±</text>
<text x="348.7" y="407.8">±</text>
<text x="353.8" y="402.3">0.25</text>
<text x="363" y="402.3">±</text>
<text x="363" y="407.8">±</text>
<text x="336.7" y="413.4">ANGULAR TOL</text>
<text x="363" y="413.3">±</text>
<text x="367.4" y="413.4">0.5 °</text>
<text x="338" y="418.3">DRAFT WHERE APPLICABLE</text>
<text x="342.1" y="425.7">WITHIN DIMENSIONS</text>
<text x="345.7" y="422">MUST REMAIN</text>
</g>
<text font-size="2.5" x="542.1" y="403.1">REVISION</text>
<g font-size="2.3">
<text x="332.4" y="359.6">DIMENSION UNITS</text>
<text x="360" y="359.6">SCALE</text>
<text x="455.3" y="403.1">DOCUMENT NUMBER</text>
<text x="517.3" y="403.1">DOC TYPE</text>
<text x="529.7" y="403.1">DOC PART</text>
<text x="377.8" y="417.6">THIRD ANGLE PROJECTION</text>
<text x="415.8" y="417.6">DRAWING</text>
<text x="439.2" y="417.6">SERIES</text>
<text x="455.3" y="417.6">MATERIAL NUMBER</text>
<text x="488.4" y="417.6">CUSTOMER</text>
<text x="532.3" y="417.6">SHEET NUMBER</text>
</g>
<g font-size="1.1">
<text x="4.9" y="428.2">FORMAT: Eng-lega-master-tb-prod-C</text>
<text x="4.9" y="429.6">REVISION: D</text>
<text x="4.9" y="431">DATE: 2018/01/18</text>
</g>
</svg>
